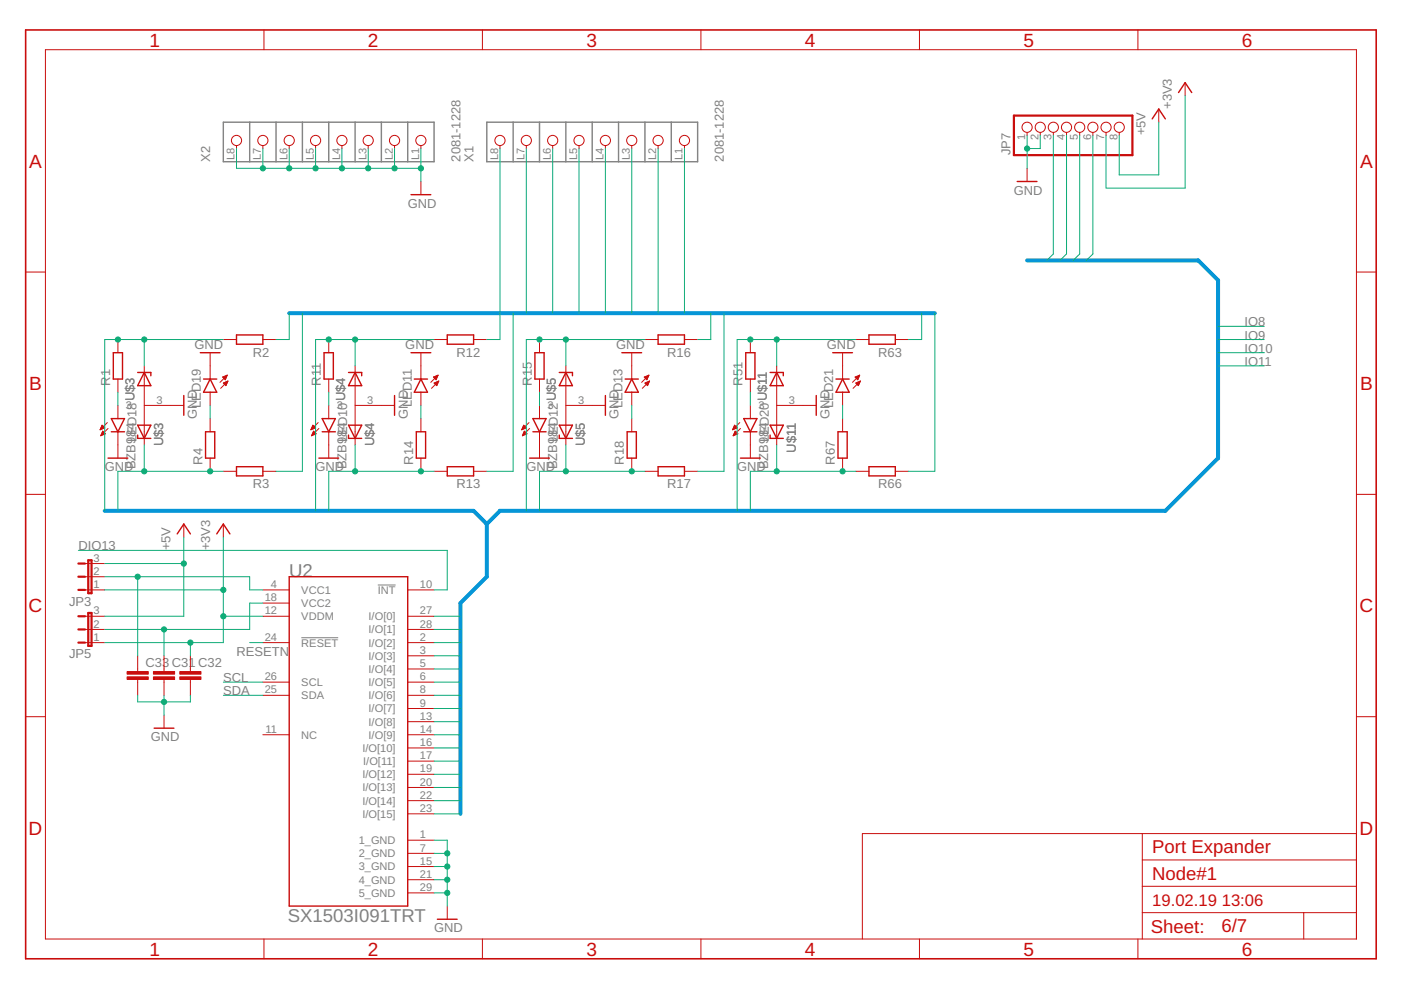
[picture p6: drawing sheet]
<svg xmlns="http://www.w3.org/2000/svg" width="297mm" height="210mm" viewBox="0 0 297 210" stroke-linecap="round" stroke-linejoin="round" font-family="sans-serif">
<g fill="none" stroke="#808080" stroke-width=".3">
<path d="M47.3 25.9h44.7v8.4h-44.7zM52.9 25.9v8.4M58.5 25.9v8.4M64.1 25.9v8.4M69.7 25.9v8.4M75.3 25.9v8.4M80.9 25.9v8.4M86.4 25.9v8.4M103.2 25.9h44.7v8.4h-44.7zM108.8 25.9v8.4M114.4 25.9v8.4M120 25.9v8.4"/>
<path d="M125.6 25.9v8.4M131.1 25.9v8.4M136.7 25.9v8.4M142.3 25.9v8.4"/>
</g>
<path d="M63.9 135.2h7.8M80.1 124h3.8" fill="none" stroke="#808080" stroke-width=".21"/>
<g fill="none" stroke="#c90d0c" stroke-width=".3">
<path d="M249.9 19.6l1.4-2.1 1.4 2.1M215.7 38.5h4.2M244.3 25.2l1.4-2.1 1.4 2.1M87.1 41.3h4.2M24 74.8h2v5.6h-2zM29.2 79h2.8v.7M30.6 79l1.4 2.8h-2.8zM42.5 74.8h4.2M50.1 71h5.6v2h-5.6zM68.7 74.8h2v5.6h-2zM73.9 79h2.8v.7M75.3 79l1.4 2.8h-2.8z"/>
<path d="M87.1 74.8h4.2M94.8 71h5.6v2h-5.6zM113.4 74.8h2v5.6h-2zM118.6 79h2.8v.7M120 79l1.4 2.8h-2.8zM131.8 74.8h4.2M139.5 71h5.6v2h-5.6zM158.1 74.8h2v5.6h-2zM163.3 79h2.8v.7M164.7 79l1.4 2.8h-2.8zM176.6 74.8h4.1M184.2 71h5.6v2h-5.6z"/>
<path d="M22.9 97.1h4.2M23.6 88.8h2.8l-1.4 2.7zM23.6 91.5h2.8M29.2 90.1h2.8l-1.4 2.8zM29.2 92.2v.7h2.8M39 83.9v4.2M43.2 80.4h2.8M43.6 91.5h1.9v5.6h-1.9zM44.6 80.4l1.4 2.8h-2.8zM50.1 99h5.6v1.9h-5.6zM67.6 97.1h4.2M68.3 91.5h2.8"/>
<path d="M68.3 88.8h2.8l-1.4 2.7zM73.9 92.2v.7h2.8M73.9 90.1h2.8l-1.4 2.8zM83.7 83.9v4.2M87.8 80.4h2.8M88.3 91.5h1.9v5.6h-1.9zM89.2 80.4l1.4 2.8h-2.8zM94.8 99h5.6v1.9h-5.6zM112.3 97.1h4.2M113 91.5h2.8M113 88.8h2.8l-1.4 2.7zM118.6 92.2v.7h2.8"/>
<path d="M118.6 90.1h2.8l-1.4 2.8zM128.4 83.9v4.2M132.5 80.4h2.8M133 91.5h1.9v5.6h-1.9zM133.9 80.4l1.4 2.8h-2.8zM139.5 99h5.6v1.9h-5.6zM157 97.1h4.2M157.7 91.5h2.8M157.7 88.8h2.8l-1.4 2.7zM163.3 92.2v.7h2.8M163.3 90.1h2.8l-1.4 2.8zM173.1 83.9v4.2"/>
<path d="M177.2 80.4h2.8M177.7 91.5h1.9v5.6h-1.9zM178.6 80.4l1.4 2.8h-2.8zM184.2 99h5.6v1.9h-5.6zM37.6 113.2l1.4-2.1 1.4 2.1M46 113.2l1.3-2.1 1.4 2.1M61.3 122.3h25.1v69.8h-25.1zM32.7 154.4h4.2M92.7 194.9h4.2"/>
</g>
<g fill="none" stroke="#c90d0c" stroke-width=".21">
<path d="M9.6 10.5h278v188.6h-278zM56 6.3v4.2M102.3 6.3v4.2M148.6 6.3v4.2M194.9 6.3v4.2M241.3 6.3v4.2M251.3 17.5v2.8M50.1 30.9v.6M55.7 30.9v.6M61.3 30.9v.6M66.9 30.9v.6M72.5 30.9v.6"/>
<path d="M78.1 30.9v.6M83.7 30.9v.6M89.2 30.9v.6M89.2 38.5v2.8M106 30.9v.6M111.6 30.9v.6M117.2 30.9v.6M122.8 30.9v.6M128.4 30.9v.6M133.9 30.9v.6M139.5 30.9v.6M145.1 30.9v.6"/>
<path d="M217.8 28.1v.6M217.8 35.7v2.8M220.6 28.1v.6M223.3 28.1v.6M226.1 28.1v.6M228.9 28.1v.6M231.7 28.1v.6M234.5 28.1v.6M237.3 28.1v.6M245.7 23.1v2.8M5.4 57.7h4.2M287.6 57.7h4.2"/>
<path d="M25 72v2.8M30.6 77.6v16.7M44.6 74.8v5.6M47.2 79.9l1-.4-.4 1zM47.3 79.9h.7M47.3 72h2.8M47.6 79.8h.5M47.9 79.7h.2M48.2 79.5l-1.5 1.6M55.7 72h2.8M69.7 72v2.8M75.3 77.6v16.7"/>
<path d="M89.2 74.8v5.6M91.9 79.9l1-.4-.4 1zM92 79.9h.7M92 72h2.8M92.3 79.8h.5M92.6 79.7h.2M92.9 79.5l-1.6 1.6M100.4 72h2.8M114.4 72v2.8M120 77.6v16.7M133.9 74.8v5.6M136.6 79.9l1-.4-.4 1z"/>
<path d="M136.7 79.9h.7M136.7 72h2.8M137 79.8h.5M137.3 79.7h.2M137.6 79.5l-1.6 1.6M145.1 72h2.8M159.1 72v2.8M164.7 77.6v16.7M178.6 74.8v5.6M181.3 79.9l1-.4-.4 1zM181.4 79.9h.7M181.4 72h2.8"/>
<path d="M181.7 79.8h.5M182 79.7h.2M182.3 79.5l-1.6 1.6M189.8 72h2.8M21.3 91.1h.1M21.3 90.9h.4M21.4 90.8h.6M21.4 92.3h.2M21.4 90.7h.7M21.5 92.2h.4M21.5 90.5h.5M21.5 92h.7"/>
<path d="M21.5 90.4h.4M21.6 90.3h.1M21.6 91.9h.6M21.6 90.1l.6 .6-1 .4zM21.6 91.7h.5M21.7 91.6h.3M21.8 91.5h.1M21.8 91.4l.5 .6-.9 .4zM22.8 89.6l-1.6 1.5M22.9 90.8l-1.5 1.6M25 80.4v2.8M25 86v2.8"/>
<path d="M25 91.5v5.6M30.6 86h8.4M44.6 83.2v2.8M44.6 88.8v2.7M44.6 97.1v2.8M47.3 80.1h.7M47.3 99.9h2.8M47.3 81.2l1-.4-.4 1zM47.4 81.3h.7M47.4 80.2h.5M47.5 81.2h.7M47.5 81.4h.5"/>
<path d="M47.6 80.3h.2M47.7 81.6h.3M47.7 80.5h.1M47.8 81.7h.1M47.8 81h.4M48.1 80.9h.2M48.3 80.8l-1.5 1.5M55.7 99.9h2.8M66 91.1h.1M66 90.9h.4M66.1 90.8h.6M66.1 92.3h.2"/>
<path d="M66.1 90.7h.7M66.2 92.2h.4M66.2 90.5h.5M66.2 92h.7M66.2 90.4h.4M66.3 91.9h.7M66.3 90.3h.1M66.3 91.7h.5M66.3 90.1l.6 .6-1 .4zM66.4 91.6h.3M66.4 91.5h.1M66.5 91.4l.5 .6-.9 .4z"/>
<path d="M67.5 89.6l-1.6 1.5M67.6 90.8l-1.5 1.6M69.7 80.4v2.8M69.7 86v2.8M69.7 91.5v5.6M75.3 86h8.4M89.2 83.2v2.8M89.2 88.8v2.7M89.2 97.1v2.8M92 80.1h.6M92 99.9h2.8M92 81.2l1-.4-.4 1z"/>
<path d="M92.1 81.3h.7M92.1 80.2h.5M92.2 81.2h.7M92.2 81.4h.6M92.3 80.3h.2M92.4 81.6h.3M92.4 80.5h.1M92.5 81.7h.1M92.5 81h.4M92.8 80.9h.2M93 80.8l-1.5 1.5M100.4 99.9h2.8"/>
<path d="M110.6 91.1h.2M110.7 90.9h.4M110.8 90.8h.6M110.8 92.3h.2M110.8 90.7h.7M110.8 92.2h.5M110.9 90.5h.5M110.9 92h.7M110.9 90.4h.4M111 91.9h.7M111 90.3h.1M111 91.7h.5"/>
<path d="M111 90.1l.6 .6-1 .4zM111.1 91.6h.3M111.1 91.5h.1M111.2 91.4l.5 .6-.9 .4zM112.2 89.6l-1.6 1.5M112.3 90.8l-1.5 1.6M114.4 80.4v2.8M114.4 86v2.8M114.4 91.5v5.6M120 86h8.4M133.9 83.2v2.8M133.9 88.8v2.7"/>
<path d="M133.9 97.1v2.8M136.7 80.1h.7M136.7 99.9h2.8M136.7 81.2l1-.4-.4 1zM136.8 81.3h.7M136.8 80.2h.5M136.9 81.2h.7M136.9 81.4h.6M137 80.3h.2M137.1 81.6h.3M137.1 80.5h.1M137.2 81h.4"/>
<path d="M137.2 81.7h.1M137.5 80.9h.2M137.7 80.8l-1.5 1.5M145.1 99.9h2.8M155.3 91.1h.2M155.4 90.9h.4M155.5 90.8h.6M155.5 92.3h.2M155.5 90.7h.7M155.6 92.2h.4M155.6 90.5h.5M155.6 92h.7"/>
<path d="M155.6 90.4h.4M155.7 91.9h.6M155.7 90.3h.1M155.7 91.7h.5M155.7 90.1l.6 .6-1 .4zM155.8 91.6h.3M155.9 91.5h.1M155.9 91.4l.5 .6-1 .4zM156.8 89.6l-1.5 1.5M157 90.8l-1.6 1.6M159.1 80.4v2.8M159.1 86v2.8"/>
<path d="M159.1 91.5v5.6M164.7 86h8.4M178.6 83.2v2.8M178.6 88.8v2.7M178.6 97.1v2.8M181.4 80.1h.7M181.4 99.9h2.8M181.4 81.2l1-.4-.4 1zM181.5 81.3h.7M181.5 80.2h.5M181.6 81.2h.7M181.7 81.4h.4"/>
<path d="M181.7 80.3h.2M181.8 81.6h.3M181.8 80.5h.1M181.9 81.7h.1M181.9 81h.4M182.2 80.9h.2M182.4 80.8l-1.5 1.5M189.8 99.9h2.8M5.4 104.8h4.2M18 119.5h4.2M39 111.1v2.8M47.3 111.1v2.8"/>
<path d="M287.6 104.8h4.2M18 125.1h4.2M18 130.7h4.2M18 136.2h4.2M18 133.5h4.2M18 122.3h4.2M29.2 139v3.4M34.8 139v3.4M40.4 139v3.4M55.7 127.9h5.6M55.7 125.1h5.6M55.7 130.7h5.6"/>
<path d="M55.7 136.2h5.6M61.3 125.1h.1M61.3 130.7h.1M61.3 136.2v.1M86.4 125.1h.1M86.4 130.7h.1M86.4 133.5h.1M86.4 136.2l.1 .1M86.4 125.1h5.6M86.4 130.7h5.6M86.4 136.2h5.6M86.4 133.5h5.6"/>
<path d="M92 139l-5.5 .1M5.4 152h4.2M29.2 144.1v3.3M34.8 144.1v3.3M34.8 151.6v2.8M40.4 144.1v3.3M55.7 155.8h5.6M55.7 147.4h5.6M55.7 144.6h5.6M61.3 144.6v.1M86.4 141.8l.1 .1M86.4 144.6l.1 .1"/>
<path d="M86.4 150.2h.1M86.4 153h.1M86.4 158.6h.1M86.4 141.8h5.6M86.4 144.6h5.6M86.4 150.2h5.6M86.4 153h5.6M86.4 158.6h5.6M92 147.4h-5.5M92 155.8h-5.5M287.6 152h4.2M86.4 161.4h.1"/>
<path d="M86.4 167h.1M86.4 169.8h.1M86.4 178.1l.1 .1M86.4 161.4h5.6M86.4 167h5.6M86.4 169.8h5.6M86.4 178.1h5.6M92 164.2h-5.5M92 172.6h-5.5M242.2 176.7v22.4M287.6 176.7h-104.8v22.4M56 199.1v4.2"/>
<path d="M86.4 180.9l.1 .1M86.4 186.5h.1M86.4 189.3h.1M86.4 180.9h5.6M86.4 186.5h5.6M86.4 189.3h5.6M92 183.7h-5.5M94.8 192.1v2.8M102.3 199.1v4.2M148.6 199.1v4.2M194.9 199.1v4.2M241.3 199.1v4.2"/>
<path d="M242.2 193.5h45.4M242.2 187.9h45.4M242.2 182.3h45.4M276.4 193.5v5.6"/>
<circle cx="50.1" cy="29.8" r="1.08"/>
<circle cx="55.7" cy="29.8" r="1.08"/>
<circle cx="61.3" cy="29.8" r="1.08"/>
<circle cx="66.9" cy="29.8" r="1.08"/>
<circle cx="72.5" cy="29.8" r="1.08"/>
<circle cx="78.1" cy="29.8" r="1.08"/>
<circle cx="83.7" cy="29.8" r="1.08"/>
<circle cx="89.2" cy="29.8" r="1.08"/>
<circle cx="106" cy="29.8" r="1.08"/>
<circle cx="111.6" cy="29.8" r="1.08"/>
<circle cx="117.2" cy="29.8" r="1.08"/>
<circle cx="122.8" cy="29.8" r="1.08"/>
<circle cx="128.4" cy="29.8" r="1.08"/>
<circle cx="133.9" cy="29.8" r="1.08"/>
<circle cx="139.5" cy="29.8" r="1.08"/>
<circle cx="145.1" cy="29.8" r="1.08"/>
<circle cx="217.8" cy="27" r="1.08"/>
<circle cx="220.6" cy="27" r="1.08"/>
<circle cx="223.3" cy="27" r="1.08"/>
<circle cx="226.1" cy="27" r="1.08"/>
<circle cx="228.9" cy="27" r="1.08"/>
<circle cx="231.7" cy="27" r="1.08"/>
<circle cx="234.5" cy="27" r="1.08"/>
<circle cx="237.3" cy="27" r="1.08"/>
</g>
<path d="M215 24.5h25.1v8.4h-25.1zM16.6 119.5h1.4M18.7 118.8h.7v7h-.7zM16.6 122.3h1.4M16.6 125.1h1.4M16.6 130.7h1.4M16.6 133.5h1.4M16.6 136.2h1.4M18.7 130h.7v6.9h-.7z" fill="none" stroke="#c90d0c" stroke-width=".47"/>
<g fill="#c90d0c" stroke="#c90d0c" stroke-width=".21">
<path d="M32.5 143.5h4.5v.6h-4.5z"/>
<path d="M32.5 142.4h4.5v.5h-4.5z"/>
<path d="M38.1 143.5h4.5v.6h-4.5z"/>
<path d="M38.1 142.4h4.5v.5h-4.5z"/>
<path d="M26.9 143.5h4.5v.6h-4.5z"/>
<path d="M26.9 142.4h4.5v.5h-4.5z"/>
</g>
<path d="M5.4 6.3h286.4v197h-286.4z" fill="none" stroke="#c90d0c" stroke-width=".34"/>
<path d="M217.8 55.2h36.3l4.2 4.2v37.7l-11.2 11.2h-141.1l-2.8 2.8M61.3 66.4h136.9M22.2 108.3h78.2l2.8 2.8M103.2 111.1v11.2l-5.6 5.6v44.7" fill="none" stroke="#0696d7" stroke-width=".85"/>
<g fill="none" stroke="#0dab76" stroke-width=".21">
<path d="M50.1 31.5v4.2h39.1M55.7 31.5v4.2M61.3 31.5v4.2M66.9 31.5v4.2M72.5 31.5v4.2M78.1 31.5v4.2M83.7 31.5v4.2M89.2 31.5v7M106 31.5v40.5h-2.8M111.6 31.5v34.9M117.2 31.5v34.9M122.8 31.5v34.9"/>
<path d="M128.4 31.5v34.9M133.9 31.5v34.9M139.5 31.5v34.9M145.1 31.5v34.9M217.8 28.7v7M220.6 28.7v2.8h-2.8M223.3 28.7v25.1l-1.4 1.4M226.1 28.7v25.1l-1.4 1.4M228.9 28.7v25.1l-1.4 1.4M231.7 28.7v25.1l-1.4 1.4M245.7 25.9v11.2h-8.4v-8.4M251.3 20.3v19.6h-16.8v-11.2"/>
<path d="M30.6 72v5.6M47.3 72h-25.1v36.3M61.3 66.4v5.6h-2.8M64.1 66.4v33.5h-5.6M75.3 72v5.6M92 72h-25.1v36.3M108.8 66.4v33.5h-5.6M120 72v5.6M136.7 72h-25.1v36.3M150.7 66.4v5.6h-2.8M153.5 66.4v33.5h-5.6M164.7 72v5.6"/>
<path d="M181.4 72h-25.1v36.3M195.4 66.4v5.6h-2.8M198.2 66.4v33.5h-5.6M258.3 72h9.7M258.3 69.2h9.7M258.3 74.8h9.7M258.3 77.6h9.7M25 83.2v2.8M30.6 94.3v5.6M44.6 86v2.8M47.3 99.9h-22.3v8.4M69.7 83.2v2.8"/>
<path d="M75.3 94.3v5.6M89.2 86v2.8M92 99.9h-22.3v8.4M114.4 83.2v2.8M120 94.3v5.6M133.9 86v2.8M136.7 99.9h-22.3v8.4M159.1 83.2v2.8M164.7 94.3v5.6M178.6 86v2.8M181.4 99.9h-22.3v8.4M16.6 116.7h78.2v8.4h-2.8"/>
<path d="M22.2 119.5h16.8M39 113.9v16.8h-16.8M47.3 113.9v22.3h-25.1M22.2 125.1h25.1M22.2 122.3h30.7v2.8h2.8M29.2 122.3v16.7M34.8 133.5v5.5M40.4 136.2v2.8M47.3 130.7h8.4M52.9 136.2h2.8M55.7 127.9h-2.8v5.6h-30.7M92 130.7h5.6"/>
<path d="M92 136.2h5.6M92 133.5h5.6M92 139h5.6M29.2 147.4v1.4h11.2v-1.4M34.8 147.4v4.2M47.3 144.6h8.4M47.3 147.4h8.4M92 144.6h5.6M92 147.4h5.6M92 141.8h5.6M92 150.2h5.6M92 153h5.6"/>
<path d="M92 155.8h5.6M92 158.6h5.6M92 178.1h2.8v14M92 161.4h5.6M92 164.2h5.6M92 167h5.6M92 169.8h5.6M92 172.6h5.6M92 189.3h2.8M92 186.5h2.8M92 183.7h2.8M92 180.9h2.8"/>
</g>
<g fill="#0dab76" stroke="#0dab76" stroke-width=".21">
<circle cx="47.3" cy="125.1" r=".55"/>
<circle cx="47.3" cy="130.7" r=".55"/>
<circle cx="40.4" cy="136.2" r=".55"/>
<circle cx="29.2" cy="122.3" r=".55"/>
<circle cx="34.8" cy="133.5" r=".55"/>
<circle cx="39" cy="119.5" r=".55"/>
<circle cx="94.8" cy="189.3" r=".55"/>
<circle cx="94.8" cy="186.5" r=".55"/>
<circle cx="94.8" cy="183.7" r=".55"/>
<circle cx="94.8" cy="180.9" r=".55"/>
<circle cx="89.2" cy="35.7" r=".55"/>
<circle cx="83.7" cy="35.7" r=".55"/>
<circle cx="78.1" cy="35.7" r=".55"/>
<circle cx="61.3" cy="35.7" r=".55"/>
<circle cx="55.7" cy="35.7" r=".55"/>
<circle cx="72.5" cy="35.7" r=".55"/>
<circle cx="66.9" cy="35.7" r=".55"/>
<circle cx="217.8" cy="31.5" r=".55"/>
<circle cx="34.8" cy="148.8" r=".55"/>
<circle cx="25" cy="72" r=".55"/>
<circle cx="30.6" cy="72" r=".55"/>
<circle cx="44.6" cy="99.9" r=".55"/>
<circle cx="30.6" cy="99.9" r=".55"/>
<circle cx="69.7" cy="72" r=".55"/>
<circle cx="75.3" cy="72" r=".55"/>
<circle cx="89.2" cy="99.9" r=".55"/>
<circle cx="75.3" cy="99.9" r=".55"/>
<circle cx="114.4" cy="72" r=".55"/>
<circle cx="120" cy="72" r=".55"/>
<circle cx="133.9" cy="99.9" r=".55"/>
<circle cx="120" cy="99.9" r=".55"/>
<circle cx="159.1" cy="72" r=".55"/>
<circle cx="164.7" cy="72" r=".55"/>
<circle cx="178.6" cy="99.9" r=".55"/>
<circle cx="164.7" cy="99.9" r=".55"/>
</g>
<g font-size="4" fill="#c90d0c">
<text x="31.7" y="9.9">1</text>
<text x="78" y="9.9">2</text>
<text x="124.3" y="9.9">3</text>
<text x="170.7" y="9.9">4</text>
<text x="217" y="9.9">5</text>
<text x="263.3" y="9.9">6</text>
<text x="6.2" y="35.5">A</text>
<text x="288.4" y="35.5">A</text>
<text x="6.2" y="82.7">B</text>
<text x="288.4" y="82.7">B</text>
<text x="6.1" y="129.8">C</text>
<text x="288.2" y="129.8">C</text>
<text x="6.1" y="177">D</text>
<text x="288.2" y="177">D</text>
<text x="31.7" y="202.6">1</text>
<text x="78" y="202.6">2</text>
<text x="124.3" y="202.6">3</text>
<text x="170.7" y="202.6">4</text>
<text x="217" y="202.6">5</text>
<text x="263.3" y="202.6">6</text>
</g>
<g font-size="3.9" fill="#808080">
<text x="61.3" y="122.3">U2</text>
<text x="61" y="195.5">SX1503I091TRT</text>
</g>
<g font-size="3.9" fill="#c90d0c">
<text x="244.3" y="180.9">Port Expander</text>
<text x="244.3" y="186.5">Node#1</text>
<text x="244" y="197.8">Sheet:</text>
<text x="259" y="197.7">6/7</text>
</g>
<g font-size="3.5" fill="#c90d0c">
<text x="244.3" y="192.1">19.02.19</text>
<text x="259" y="192.1">13:06</text>
</g>
<g font-size="2.8" fill="#808080">
<text x="248.5" y="23.1" transform="rotate(-90 248.5 23.1)">+3V3</text>
<text x="242.9" y="28.7" transform="rotate(-90 242.9 28.7)">+5V</text>
<text x="44.6" y="34.3" transform="rotate(-90 44.6 34.3)">X2</text>
<text x="97.6" y="34.3" transform="rotate(-90 97.6 34.3)">2081-1228</text>
<text x="100.4" y="34.3" transform="rotate(-90 100.4 34.3)">X1</text>
<text x="153.5" y="34.3" transform="rotate(-90 153.5 34.3)">2081-1228</text>
<text x="214.3" y="32.9" transform="rotate(-90 214.3 32.9)">JP7</text>
<text x="215" y="41.3">GND</text>
<text x="86.5" y="44.1">GND</text>
<text x="263.8" y="69.2">IO8</text>
<text x="263.8" y="72">IO9</text>
<text x="41.2" y="73.9">GND</text>
<text x="53.6" y="75.6">R2</text>
<text x="85.9" y="73.9">GND</text>
<text x="96.8" y="75.6">R12</text>
<text x="130.6" y="73.9">GND</text>
<text x="141.5" y="75.6">R16</text>
<text x="175.3" y="73.9">GND</text>
<text x="186.2" y="75.6">R63</text>
<text x="263.8" y="74.8">IO10</text>
<text x="263.8" y="77.6">IO11</text>
<text x="23.3" y="81.8" transform="rotate(-90 23.3 81.8)">R1</text>
<text x="68" y="81.8" transform="rotate(-90 68 81.8)">R11</text>
<text x="112.7" y="81.8" transform="rotate(-90 112.7 81.8)">R15</text>
<text x="157.4" y="81.8" transform="rotate(-90 157.4 81.8)">R51</text>
<text x="41.8" y="88.8" transform="rotate(-90 41.8 88.8)">GND</text>
<text x="42.6" y="86.5" transform="rotate(-90 42.6 86.5)">LED19</text>
<text x="86.5" y="88.8" transform="rotate(-90 86.5 88.8)">GND</text>
<text x="87.3" y="86.4" transform="rotate(-90 87.3 86.4)">LED11</text>
<text x="131.2" y="88.8" transform="rotate(-90 131.2 88.8)">GND</text>
<text x="132" y="86.5" transform="rotate(-90 132 86.5)">LED13</text>
<text x="175.8" y="88.8" transform="rotate(-90 175.8 88.8)">GND</text>
<text x="176.7" y="86.5" transform="rotate(-90 176.7 86.5)">LED21</text>
<text x="34.6" y="94.6" transform="rotate(-90 34.6 94.6)">U$3</text>
<text x="79.3" y="94.6" transform="rotate(-90 79.3 94.6)">U$4</text>
<text x="124" y="94.6" transform="rotate(-90 124 94.6)">U$5</text>
<text x="168.7" y="96" transform="rotate(-90 168.7 96)">U$11</text>
<text x="22.2" y="99.9">GND</text>
<text x="28.8" y="99.5" transform="rotate(-90 28.8 99.5)">BZB9L8E4D18U$3</text>
<text x="42.9" y="98.5" transform="rotate(-90 42.9 98.5)">R4</text>
<text x="66.9" y="99.9">GND</text>
<text x="73.5" y="99.5" transform="rotate(-90 73.5 99.5)">BZB9L8E4D10U$4</text>
<text x="87.6" y="98.5" transform="rotate(-90 87.6 98.5)">R14</text>
<text x="111.6" y="99.9">GND</text>
<text x="118.2" y="99.5" transform="rotate(-90 118.2 99.5)">BZB9L8E4D12U$5</text>
<text x="132.3" y="98.5" transform="rotate(-90 132.3 98.5)">R18</text>
<text x="156.3" y="99.9">GND</text>
<text x="162.9" y="99.5" transform="rotate(-90 162.9 99.5)">BZB9L8E4D20U$11</text>
<text x="177" y="98.5" transform="rotate(-90 177 98.5)">R67</text>
<text x="53.6" y="103.5">R3</text>
<text x="96.8" y="103.5">R13</text>
<text x="141.5" y="103.5">R17</text>
<text x="186.2" y="103.5">R66</text>
<text x="16.6" y="116.7">DIO13</text>
<text x="36.2" y="116.7" transform="rotate(-90 36.2 116.7)">+5V</text>
<text x="44.6" y="116.7" transform="rotate(-90 44.6 116.7)">+3V3</text>
<text x="14.7" y="128.4">JP3</text>
<text x="14.7" y="139.6">JP5</text>
<text x="30.9" y="141.4">C33 C31 C32</text>
<text x="50.1" y="139">RESETN</text>
<text x="47.3" y="144.6">SCL</text>
<text x="47.3" y="147.4">SDA</text>
<text x="32" y="157.2">GND</text>
<text x="92" y="197.7">GND</text>
</g>
<g font-size="2.3" fill="#808080">
<text x="217.4" y="29.8" transform="rotate(-90 217.4 29.8)">1</text>
<text x="220.2" y="29.8" transform="rotate(-90 220.2 29.8)">2</text>
<text x="222.9" y="29.8" transform="rotate(-90 222.9 29.8)">3</text>
<text x="225.7" y="29.8" transform="rotate(-90 225.7 29.8)">4</text>
<text x="228.5" y="29.8" transform="rotate(-90 228.5 29.8)">5</text>
<text x="231.3" y="29.8" transform="rotate(-90 231.3 29.8)">6</text>
<text x="234.1" y="29.8" transform="rotate(-90 234.1 29.8)">7</text>
<text x="236.9" y="29.8" transform="rotate(-90 236.9 29.8)">8</text>
<text x="49.7" y="33.9" transform="rotate(-90 49.7 33.9)">L8</text>
<text x="55.3" y="33.9" transform="rotate(-90 55.3 33.9)">L7</text>
<text x="60.9" y="33.9" transform="rotate(-90 60.9 33.9)">L6</text>
<text x="66.5" y="33.9" transform="rotate(-90 66.5 33.9)">L5</text>
<text x="72.1" y="33.9" transform="rotate(-90 72.1 33.9)">L4</text>
<text x="77.7" y="33.9" transform="rotate(-90 77.7 33.9)">L3</text>
<text x="83.3" y="33.9" transform="rotate(-90 83.3 33.9)">L2</text>
<text x="88.9" y="33.9" transform="rotate(-90 88.9 33.9)">L1</text>
<text x="105.6" y="33.9" transform="rotate(-90 105.6 33.9)">L8</text>
<text x="111.2" y="33.9" transform="rotate(-90 111.2 33.9)">L7</text>
<text x="116.8" y="33.9" transform="rotate(-90 116.8 33.9)">L6</text>
<text x="122.4" y="33.9" transform="rotate(-90 122.4 33.9)">L5</text>
<text x="128" y="33.9" transform="rotate(-90 128 33.9)">L4</text>
<text x="133.6" y="33.9" transform="rotate(-90 133.6 33.9)">L3</text>
<text x="139.1" y="33.9" transform="rotate(-90 139.1 33.9)">L2</text>
<text x="144.7" y="33.9" transform="rotate(-90 144.7 33.9)">L1</text>
<text x="26.7" y="86.8">3</text>
<text x="33.2" y="85.6">3</text>
<text x="71.4" y="86.8">3</text>
<text x="77.8" y="85.6">3</text>
<text x="116.1" y="86.8">3</text>
<text x="122.5" y="85.6">3</text>
<text x="160.8" y="86.8">3</text>
<text x="167.2" y="85.6">3</text>
<text x="19.8" y="119.1">3</text>
<text x="19.8" y="124.7">1</text>
<text x="19.8" y="121.9">2</text>
<text x="57.4" y="124.7">4</text>
<text x="63.9" y="125.9">VCC1</text>
<text x="80.1" y="125.9">INT</text>
<text x="89" y="124.7">10</text>
<text x="19.8" y="130.3">3</text>
<text x="56.1" y="127.5">18</text>
<text x="56.1" y="130.3">12</text>
<text x="63.9" y="128.7">VCC2</text>
<text x="63.9" y="131.5">VDDM</text>
<text x="78.1" y="131.5">I/O[0]</text>
<text x="89" y="130.3">27</text>
<text x="19.8" y="135.9">1</text>
<text x="19.8" y="133.1">2</text>
<text x="56.1" y="135.9">24</text>
<text x="63.9" y="137.1">RESET</text>
<text x="78.1" y="134.3">I/O[1]</text>
<text x="78.1" y="137.1">I/O[2]</text>
<text x="89" y="133.1">28</text>
<text x="89" y="135.9">2</text>
<text x="78.1" y="139.9">I/O[3]</text>
<text x="78.1" y="142.7">I/O[4]</text>
<text x="89" y="138.6">3</text>
<text x="89" y="141.4">5</text>
<text x="56.1" y="144.2">26</text>
<text x="56.1" y="147">25</text>
<text x="63.9" y="145.5">SCL</text>
<text x="63.9" y="148.3">SDA</text>
<text x="78.1" y="145.5">I/O[5]</text>
<text x="78.1" y="148.3">I/O[6]</text>
<text x="89" y="144.2">6</text>
<text x="89" y="147">8</text>
<text x="89" y="149.8">9</text>
<text x="56.3" y="155.4">11</text>
<text x="78.1" y="151">I/O[7]</text>
<text x="78.1" y="153.8">I/O[8]</text>
<text x="89" y="152.6">13</text>
<text x="89" y="155.4">14</text>
<text x="63.9" y="156.6">NC</text>
<text x="76.8" y="159.4">I/O[10]</text>
<text x="78.1" y="156.6">I/O[9]</text>
<text x="89" y="158.2">16</text>
<text x="89" y="161">17</text>
<text x="76.8" y="165">I/O[12]</text>
<text x="76.8" y="167.8">I/O[13]</text>
<text x="77" y="162.2">I/O[11]</text>
<text x="89" y="163.8">19</text>
<text x="89" y="166.6">20</text>
<text x="76.8" y="170.6">I/O[14]</text>
<text x="76.8" y="173.4">I/O[15]</text>
<text x="89" y="169.4">22</text>
<text x="89" y="172.2">23</text>
<text x="76.1" y="179">1_GND</text>
<text x="89" y="177.8">1</text>
<text x="76.1" y="181.8">2_GND</text>
<text x="76.1" y="184.6">3_GND</text>
<text x="89" y="180.5">7</text>
<text x="89" y="183.3">15</text>
<text x="76.1" y="187.4">4_GND</text>
<text x="76.1" y="190.2">5_GND</text>
<text x="89" y="186.1">21</text>
<text x="89" y="188.9">29</text>
</g>
</svg>
